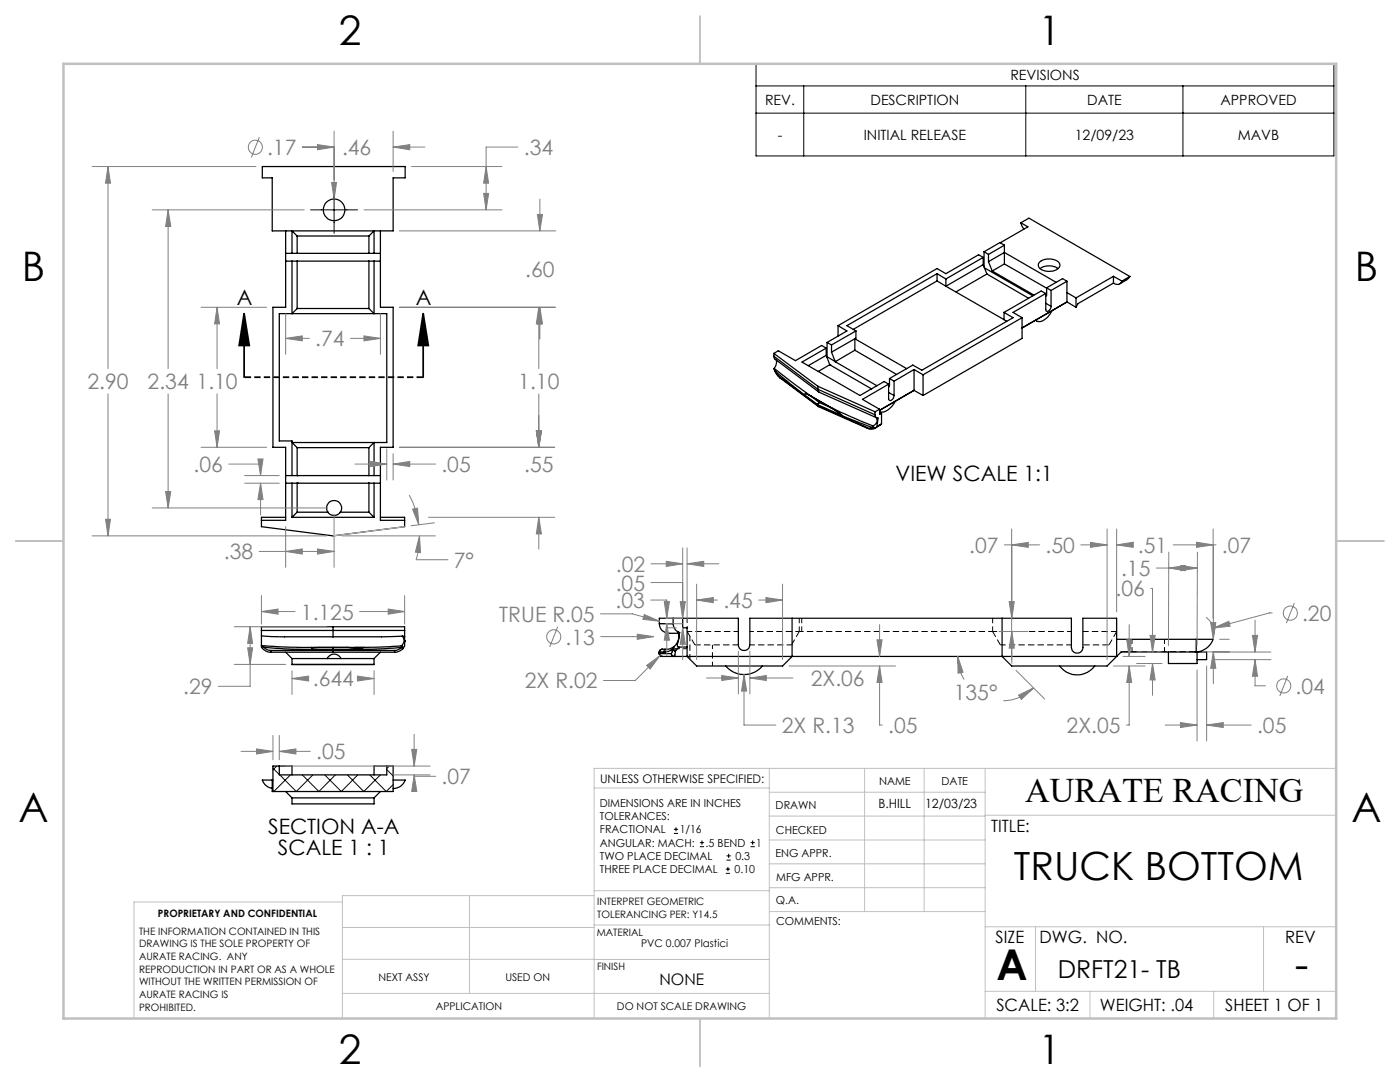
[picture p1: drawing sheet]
<svg xmlns="http://www.w3.org/2000/svg" width="279mm" height="216mm" viewBox="0 0 279 216" stroke-linecap="round" stroke-linejoin="round" font-family="sans-serif">
<g fill="none" stroke="#000" stroke-width=".25">
<path d="M52.4 33.2h28.5v2.3h-2.4v10.6h-24.2v-10.6h-1.9zM57 50.6v1.5M57 50.6h18.9M57 46.1v4.5M57 52.1v9.2h-2.5v28h2.5v5.6M57 52.1h18.9M58.3 52.1v10.5l1-1M59.3 47.1l-1-1v4.5M59.3 47.1v3.5M59.3 52.1v9.5M59.3 47.1h14.3M73.6 47.1l1-1v4.5"/>
<path d="M73.6 47.1v3.5M73.6 52.1v9.5M74.6 52.1v10.5l-1-1M75.9 50.6v1.5M75.9 46.1v4.5M75.9 52.1v9.2h2.6v28h-2.6v5.6M187 56.1l-16.7 9.6M187 56.1l1.8 1M187 54.6l1.8 1.1M187 54.6l-18 10.4 1.8 1M187 54.6v1.5M188.8 57.1l11.6 6.7"/>
<path d="M188.8 55.7v1.4M196.2 51.4l-.9-.6-6.5 3.8-1.8-1-19.7 11.4M196.2 51.4l-7.4 4.3M196.2 52.8l-7.4 4.3M196.2 51.4v1.4M196.2 52.8l.8 1.9M196.4 50.2v3.1M196.4 50.2l.9 .6M196.5 53.4l9.6 5.6M197 54.7l8.3 4.8M197 54.7l-6.2 3.5M197.3 50.8v1.4"/>
<path d="M197.3 52.2l.7 1.9M197.3 52.2l3.1-1.8 10.4 5.9M198 54.1l8.3 4.8M200.4 48.9l-3.1 1.9M200.4 52.7l-2.4 1.4M200.4 52.7l8.5 4.8M200.4 48.9v3.8M200.4 48.9l-.8-.5-3.2 1.8M203.7 44.4l.6 1.4M203.7 44.4l1.4 .9-5.5 3.1M203.7 44.4l1.7-.9 20.1 11.7M207.4 52.4a3.1 3.1 0 0 1 3.9 0 1.06 1.06 0 0 1-.8 1.6 2.66 2.66 0 0 1-3.2-.9l-.1-.4z"/>
<path d="M207.6 53.6a3.3 3.3 0 0 1 3.6 0M208.7 58.6v3.1a.44 .44 0 0 0 .5 .4 .44 .44 0 0 0 .4-.4l.2-.6M208.7 58.6l-6.5 3.7 1.8 1.1M208.7 58.6l-.9-.5-7.4 4.2M208.9 57.4l.9 .6M208.9 57.4v1.5l-.2 .2M209.8 58v3.1M212.9 56.1l-3.1 1.9M212.9 56.1v4.2M212.9 56.1l-.8-.5-3.2 1.8M212.9 58.4l1.8 1M214.7 59.4v1.9"/>
<path d="M222.2 56.5l-7 4.1-.5 .7M222.2 55.1l1.7 1M222.2 55.1l-7.5 4.3M222.2 55.1v1.4M223.9 56.1a1.03 1.03 0 0 1-1.7 .4M225.5 55.2l-.7 .7-1.3 .7M225.5 55.2l-1.6 .9M59.3 61.6h14.3M154.4 71.1l.2 .5 8.8 6.6M154.4 70.5l8.8 6.6M154.4 71.1l8.8 6.6M154.4 70.5v.6"/>
<path d="M154.5 73.7a3.5 3.5 0 0 0 1.1 1.7M154.5 73.5l7.4 5.6M154.5 73.5l.2 .5M154.7 74l.9 1.2M154.7 74l5.9 4.8M154.9 71.9a1.89 1.89 0 0 1-.4 1.6M155.6 75.2v.2M155.6 75.2l7.6 5.7M155.6 75.4l7.7 5.7M160.6 78.8l2.6 2M160.8 78.5l.9 .5M160.8 78.5l1.1 .6"/>
<path d="M160.8 78.5l-.2 .3M161.7 79l4.1 2.4M161.7 79l1.8 1.3M161.9 79.1l3.7 2.1M163.2 77.7l.3 .6 11.4 5.1M163.2 77.1l11.4 5.1M163.2 77.7l11.4 5.1M163.2 77.1v.6M164.9 69.5l-.9-.6-5.2 3.1-3.5-2-.9 .5M164.9 69.5l-4.8 2.7 11.5 6.7 4.9-2.8 .8 .6M164.9 70.9l-3.6 2.1M164.9 69.5v1.4"/>
<path d="M164.9 70.9l.7 1.9M165.1 71.2l-.1 .1M165.1 71.2l1.6 .9M165.1 68.3l.8 .5M165.1 68.3v2.9M165.6 72.8h.1M165.6 72.8l-2.3 1.3M165.6 72.8l8.4 4.8M165.9 68.8v1.5M165.9 70.3l.8 1.8M166.7 72.1v.1M166.7 72.2l8.3 4.8"/>
<path d="M167.3 65l1.7 1-3.9 2.3M167.3 65v2.1M170.6 69.9l-3.9 2.3M170.6 69.9l8.3 4.8M170.6 67.6l10.3 6M170.6 67.6v2.3M170.6 67.6l-4.7 2.7M170.8 66v1.5l-.2 .1M170.8 66l-4.9 2.8M177.3 76.7l.1 3a.55 .55 0 0 0 .6 .2 .55 .55 0 0 0 .3-.6l.1-.4M177.3 76.7l-5.2 3 3.4 2M177.3 78.3l1.1 .6"/>
<path d="M177.5 75.5l.9 .6M177.5 75.5v1.5l-.2 .2M178.4 76.1v2.8M182.4 73.7l-4 2.4M182.4 73.7v4.2M182.4 73.7l1.8 1.1M182.4 77.9l1.8 1M184.2 74.8v4.1M200.4 62.3l1.8 1.1-18.2 10.5-1.8-1.1-4.7 2.7M200.4 63.8l.5 .3M200.4 62.3v1.5M204 63.4l-19.8 11.4"/>
<path d="M204 63.4v4.1l-19.8 11.4M204 65.4l8.9-5.1zM206.7 63.9l.2 .1M208.7 60.5l1.1 .6M209.9 62a3.4 3.4 0 0 1-2.6 2.2l-.6-.3M212.9 60.3l1.8 1M57 94.9v1.5M57 96.4v7.4h-4.8M57 94.9h18.9M57 96.4h18.9M58.3 96.4v6.8M59.3 94.9h.1"/>
<path d="M59.3 96.4h.1M59.3 89.3l-1-1h18.9v-25.7h-21.5v25.4h2.6v6.9M59.3 89.3v5.6M59.3 96.4v5.8M59.3 89.3h14.3M73.6 89.3l1-1v6.6M73.6 89.3v5.6M73.6 96.4v5.8M74.6 96.4v6.8M75.9 94.9v1.5M75.9 96.4v7.4h4.9M163.2 80.8h.1"/>
<path d="M163.2 80.9l.1 .1M163.2 80.9l.1 .2M163.2 80.8v.1M163.3 81.1h.1M163.3 81v.1M163.3 80.8v.2M163.3 81l9.7 4.3M163.3 80.8l4.6 2.1M163.3 81.1l9.8 4.4M163.5 80.3l-.2 .5M163.5 80.3l-.3 .5M163.5 80.3l2.3 1.1"/>
<path d="M165.6 81.2l8.6 3.8M165.6 81.2l1.2 .7M165.8 81.4l1 .5M166.8 81.9l1.1 1M167.9 82.9h.1M167.9 82.9l6.3 2.4M173 85.3l.6 .1 .6-.1M173 85.3l.1 .2M173.1 85.5l.7 .2 .8-.2M174.2 85.3l.4 .2M174.2 85l.4 .5M174.2 85v.3"/>
<path d="M174.6 85.5h.1M174.6 82.8a.61 .61 0 0 0 .6 .7l-.2 1.4 .2 .1M174.6 82.2v.6M174.8 83.3a1.04 1.04 0 0 1-.6 1.7M175.2 85l-.6 .5M175.5 81.7l-.9 .5M175.5 81.7v1l.4-.3M175.5 82.2l.4 .2M175.5 81.9l6.9-4zM175.9 84.6l-1.3 .9M175.9 82.4v2.2M175.9 84.6l-.7 .4"/>
<path d="M178.7 80a3.5 3.5 0 0 1-3 2.2h-.2M57 103.2h-4.8v1.9l14.3 1.8 14.3-1.8v-1.9h-4.9M58.3 103.2h16.3M59.3 102.2l-1 1M59.3 102.2h6.1M65.4 102.2a1.47 1.47 0 0 0 2.5 0M65.4 102.2a1.49 1.49 0 0 1 1.3-2.3 1.49 1.49 0 0 1 1.2 2.3M67.9 102.2h5.7M73.6 102.2l1 1M52.2 125.8v1.1M52.2 126.9l4.6 .2h19.3l4.2-.2M52.2 128.8l5.9 .4h4.1"/>
<path d="M52.2 128.9l.4 .3M52.2 128.8v.1M52.2 126.9v1.9M52.2 128.9v.1a1.79 1.79 0 0 0 1.9 1.1M52.2 125.8h28.6M52.2 125.8v-.7h28.6v.7M52.6 129.2a1.98 1.98 0 0 0 1.4 .6M52.6 129.2l4.1 .3 5.5 .1M54 129.8l.1 .3M54 129.8h12.4M54.1 130.1h24.6M57 130.1l1.3 1.3"/>
<path d="M58.3 131.4v1.2M58.3 132.6h16.3M58.3 131.4h7M62.1 129.2h1M62.2 129.6h4.2M62.2 129.3v.3M62.2 129.3h8.5M63.9 129.2l-1.7 .1M65.3 131.4a1.51 1.51 0 0 1 1.4-.9 1.51 1.51 0 0 1 1.4 .9M65.3 131.4h2.8M66.4 129.8h.1M66.4 129.6h.1"/>
<path d="M66.4 129.6l.1-.4v.4M66.4 129.8l.1 .3v-.3M66.4 129.6v.2M66.5 125.1v2M66.5 129.6v.2M66.5 129.6h5.9M66.5 129.8h12.3M68.1 131.4h6.5M69.1 129.2l1.6 .1M69.8 129.2h3M70.7 129.2h2.1M70.7 129.3h1l.7 .3"/>
<path d="M70.7 129.3l1.1 .1 .6 .2M72.4 129.6h.1M74.6 131.4v1.2M75.9 130.1l-1.3 1.3M78.8 129.8l-.1 .3M80.1 128.9l.1 .3M80.1 128.9l.3 .1v.4M80.1 128.9l-7.3 .3M80.2 129.2l-.7 .4-.7 .2M80.2 129.2l-7.8 .4M80.2 129.2l.2 .2M80.3 126.9l.5 .1"/>
<path d="M80.3 126.9a1.3 1.3 0 0 1-.2 2M80.4 129.4l-.6 .5-1.1 .2M80.8 125.8v1.2M80.8 127v1.2a1.36 1.36 0 0 1-.4 1.2M80.8 127.9h.1l-.1 .2M131.6 130.4a.54 .54 0 0 0 .6 .6M131.6 124.5a1.87 1.87 0 0 0 1.9 1.9h1.9M131.6 130.4l.1 .3 .5 .3M131.6 124.5v-1.1h15.8v5.3a1.15 1.15 0 0 0 1.1 1.1 1.15 1.15 0 0 0 1.1-1.1v-5.3h64.2v5.8a1.15 1.15 0 0 0 1.2 1.1 1.15 1.15 0 0 0 1.1-1.1v-5.8h6.7v7.6h-90.6M131.6 130.1h.1M131.6 130.4h.1M131.6 130.1h1.1"/>
<path d="M131.6 130.1v.3M131.6 124.5h2.7M131.6 130.4h2.3M132.2 129.5a.55 .55 0 0 0-.6 .6M132.2 129.5a.6 .6 0 0 0-.6 .6M132.7 129.6v.5M132.7 130.1h.1M134.2 129.5l.2 .3 .4 .1M134.2 129.5l-.3 .9M134.2 129.5l-.8 .5-.7 .1M134.3 124.5l.5 1.2 .8 .5M134.3 123.4v1.1"/>
<path d="M134.4 129a.82 .82 0 0 0 .4 .9M134.4 129l-.2 .5M134.4 129l-.9 .5h-1.3M134.8 129.9l-.1 .9a.43 .43 0 0 1-.5 .1 .43 .43 0 0 1-.3-.5M135.5 129.1l-.7 .8M135.5 129.1h1.6M135.6 126.2l-.3-.1a2.57 2.57 0 0 1-.9 2.9M135.6 126.2l-.4 2.4v.3l.3 .2M136.2 123.4v1.9h.9v3.8M144.8 132.9a4.8 4.8 0 0 0 7.4 0M158.1 123.4v7.6l-1.9 1.9h-17.2l-1.9-1.9v-1.9M200 123.4v7.6l1.9 1.9h19l2.8-2.8h15"/>
<path d="M211.5 132.9a4.4 4.4 0 0 0 7 0M222.8 127.6h19.3a3.9 3.9 0 0 1-3.4 2.5M238.7 127.6v2.5M238.9 130.1v2.3h-5.7v-2.3M238.9 130.1h1.9v1.5h-1.9M54.5 155.6h-2.1a2.38 2.38 0 0 0 1.9 1.7M55.7 152.9v1.7h21.5v-1.7M57 157.9l1.3 1.3M58.3 159.2v1.2h16.3v-1.2M58.3 154.6v-1.7h-3.8v5M58.3 159.2h16.3M74.6 154.6v-1.7h3.9v5h-24.2v-2.3"/>
<path d="M75.9 157.9l-1.3 1.3M78.5 155.6h2.4a2.43 2.43 0 0 1-2.4 1.7"/>
<circle cx="66.7" cy="41.9" r="2.16"/>
</g>
<path d="M131.6 130.1a.57 .57 0 0 1 .6-.6M131.6 130.1h.8M132.2 131a.57 .57 0 0 1-.6-.6M134 130.4h-2.4M134.6 131a.57 .57 0 0 1-.6-.6M142.2 132.9v-4.2M198.1 126h-38.6M213.8 126h-15.7" fill="none" stroke="#000" stroke-width=".2" stroke-dasharray="1.3 .6" stroke-dashoffset=".4" stroke-linecap="butt"/>
<path d="M137.7 127v4.5M147.4 126h-10.3M149.7 128.7h8.3M159.5 126v-2.7M160 126v-2.7M198.1 126v-2.7M225.9 127.5v2.6M232.4 130.1v-2.6" fill="none" stroke="#000" stroke-width=".2" stroke-dasharray="1.3 .6" stroke-dashoffset=".3" stroke-linecap="butt"/>
<path d="M131.6 130.4v-.3M132.7 129.6l-.3 .5M134.5 129.1l-.2 .4M134.5 129.1l.1-.1M134.6 129h-.1M134.9 129.4l-.4-.3M138.7 128.7l-1.6-2.7M158 128.7l1.5-2.7M199.6 128.7l-1.5-2.7M221.3 128.7l1.6-2.7M223.8 130l-.1 .1M238.9 130.1h-.4" fill="none" stroke="#000" stroke-width=".2" stroke-dasharray="1.3 .6" stroke-linecap="butt"/>
<path d="M138.7 128.7h8.7M222.9 126h-6.8" fill="none" stroke="#000" stroke-width=".2" stroke-dasharray="1.3 .6" stroke-dashoffset=".1" stroke-linecap="butt"/>
<path d="M137.1 125.2v-1.9" fill="none" stroke="#000" stroke-width=".2" stroke-dasharray="1.3 .6" stroke-dashoffset="1" stroke-linecap="butt"/>
<path d="M134.3 129.5l-.3 .9M137.1 129.4h-2.2M159.5 126h-9.8" fill="none" stroke="#000" stroke-width=".2" stroke-dasharray="1.3 .6" stroke-dashoffset=".5" stroke-linecap="butt"/>
<path d="M134.4 124.4h-2.8M199.6 128.7h14.2" fill="none" stroke="#000" stroke-width=".2" stroke-dasharray="1.3 .6" stroke-dashoffset=".2" stroke-linecap="butt"/>
<path d="M216.1 128.7h5.2" fill="none" stroke="#000" stroke-width=".2" stroke-dasharray="1.3 .6" stroke-dashoffset="-.1" stroke-linecap="butt"/>
<path d="M132.4 130.1l.9-.1 1-.5" fill="none" stroke="#000" stroke-width=".2" stroke-dasharray="1.3 .6" stroke-dashoffset=".6" stroke-linecap="butt"/>
<path d="M238.7 130h-14.9" fill="none" stroke="#000" stroke-width=".2" stroke-dasharray="1.3 .6" stroke-dashoffset="-.2" stroke-linecap="butt"/>
<path d="M134.6 131l.3-1.6" fill="none" stroke="#000" stroke-width=".2" stroke-dasharray="1.3 .6" stroke-dashoffset=".8" stroke-linecap="butt"/>
<g fill="none" stroke="#000" stroke-width=".2">
<path d="M150.9 12.7h115.3v18.4h-115.3zM150.9 17.1h115.3M160.4 17.1v14M204.7 17.1v14M236.1 17.1v14M66.7 37.2v9.4M150.9 22.6h115.3M62 41.9h9.4M54.5 153.3l1.2 1.3M55.2 152.9l-.7 .7M55.8 154.6l3.3 3.3 3.3-3.3M58 154.6l-3.4 3.3-.1-.1"/>
<path d="M60.3 154.6l3.3 3.3 3.3-3.3M64.8 154.6l3.3 3.3 3.3-3.3M69.3 154.6l3.3 3.3 3.3-3.3M73.8 154.6l3.3 3.3 1.4-1.3M77.2 153.6l1.3 1.2M77.7 152.9l-.5 .5M134.5 166.3h.8M134.5 165.5h.8M134.9 165.1v.8M139.7 168.9h.8M139.7 168.1h.8M140.1 167.7v.9"/>
<path d="M144.9 174.3h.8M144.9 173.4h.8M145 171.6h.8M145 170.8h.8M145.3 173v.8M145.4 170.4v.8M149.8 168.9h.8M149.8 168.1h.8M150.2 167.7v.9"/>
</g>
<g fill="none" stroke="#808080" stroke-width=".2">
<path d="M18.4 33.2h32.7M21.6 33.2l.4 3.3h-.9zM21.6 33.2v40.4M51.8 27.4l-1.6 4M60.3 29.4h6.4M63.4 28.9l3.3 .5-3.3 .5zM66.2 36.4h1l-.5 3.3zM66.7 26.2v13.5M78.5 29.4l3.3-.5v1zM78.5 29.4h6.3M78.5 26.2v8M82.1 33.2h18.1"/>
<path d="M96.5 38.6h1l-.5 3.3zM97 33.2l.5 3.3h-1zM103.4 29.4h-6.4v12.5M107.7 39.7v6.4M30.4 41.9h30.3M33.5 41.9l.6 3.3h-1zM33.5 41.9v31.7M72.6 41.9h27.6M79.7 46.1h31.2M107.2 42.8h1.1l-.6 3.3zM21.6 78.6v28.3M33.5 78.6v22.8"/>
<path d="M40.1 61.3h13.1M43.3 61.3l.5 3.3h-1zM43.3 61.3v12.3M43.3 78.6v10.7M57 67.5l3.3-.5v1zM57 62.6v8.1M57 67.5h4.7M70 67.5h5.9M72.6 67l3.3 .5-3.3 .5zM75.9 62.6v8.1M79.7 61.3h31.2M107.5 61.3l.6 3.3h-1.1z"/>
<path d="M107.5 61.3v12.3M107.5 78.6v10.7M107.7 61.3l.6 3.3h-1.1zM107.7 61.3v6.4M33.1 98.1h1l-.6 3.3zM40.1 89.3h13.1M42.8 86h1l-.5 3.3zM45.6 92.6h6.4v2.3M48.8 96.4h6.9M48.8 94.9h6.9M51.5 91.6h1l-.5 3.3zM52 96.4l.5 3.3h-1z"/>
<path d="M52 96.4v6.4M70.8 92.6h6.4M73.9 92.1l3.3 .5-3.3 .5zM77.2 89.6v6.2M78.5 92.6l3.3-.5v1zM78.5 90.5v5.3M78.5 92.6h8.4M79.7 89.3h31M81.7 98.8a16.8 16.8 0 0 1 1.9 5.9M107 86h1.1l-.6 3.3zM18.4 106.9h46.8M21.1 103.6h.9l-.4 3.3z"/>
<path d="M30.4 101.4h35M51.7 110h15M52.2 118.9v5.6M57 110l3.3-.5v1.1zM57 105.1v8.1M63.4 109.5l3.3 .5-3.3 .6zM66.7 102.6v10.6M68.3 106.9h18.6M80.8 118.9v5.6M82.3 101.6l1-.2 .3 3.3zM83.7 106.9l.2 3.4-1-.1zM83.7 106.9a18.2 18.2 0 0 1-.7 4.8h6.4"/>
<path d="M85.5 103.2h25.2M86.7 104.3l-4.7 .6M107.5 103.2l.6 3.3h-1.1zM107.5 103.2v6.4M129.9 119.7h3.2v3.7M129.9 116.2h6.3M129.9 112.5h6.3M133 112l3.2 .5-3.2 .5zM136.2 109.3v14.1M137.1 112.5l3.3-.5v1zM137.1 109.3v14.7M137.1 112.5h6.4"/>
<path d="M139 119.7l3.3-.5v1.1zM139 119.7h4.2M139 116.6v15M151.4 119.7h4.8M152.9 119.2l3.3 .5-3.3 .6zM156.2 116.6v15M200.4 108.7h7.1M201.9 108.7l3.3-.5v1zM201.9 105.6v26.8M215.7 108.7h5.2M217.6 108.2l3.3 .5-3.3 .5zM220.9 105.6v26"/>
<path d="M222.8 108.7l3.4-.5v1zM222.8 108.7h3.1M222.8 105.6v16.5M229.7 117.4h.3v12.7M230.8 113.3h8.2M233.3 113.3l3.3-.4v1zM233.3 110.2l-.1 18.6M234.1 108.7h8.6M235.7 112.9l3.3 .4-3.3 .6zM238.8 108.2l3.3 .5-3.3 .5zM239 110.2l-.1 18.6M242.1 105.6v22"/>
<path d="M46.7 132.6h10.3M46.7 125.1h18.5M49.4 129.3h1l-.5 3.3zM49.9 125.1l.5 3.3h-1zM49.9 125.1v11.8h-6.3M52.2 122l3.3-.5v1.1zM52.2 122h6.7M58.3 135.4l3.3-.5v1zM58.3 133.8v4.8M58.3 135.4h2.9M71.3 134.9l3.3 .5-3.3 .5zM71.8 122h9"/>
<path d="M71.8 135.4h2.8M74.6 133.8v4.8M77.5 121.5l3.3 .5-3.3 .6zM111.3 125.1l-1.6 4M119.8 122.5h6.4l5.5 1.5M119.9 127h10.6M127.2 126.5l3.3 .5-3.3 .6zM128.6 122.6l3.1 1.4-3.4-.4zM129 132.8l2.7-2-1.9 2.7zM131.7 130.8l-4.9 5h-6.4M132.6 120.1h1l-.5 3.3zM132.9 123.4h3.3"/>
<path d="M132.9 124.5h3.3M133.1 124.5l.5 3.2h-1zM133.1 125.3h1.9M133.1 124.5v6.3M135.7 120.1h1.1l-.6 3.3zM136.2 125.3l.6 3.3h-1.1zM136.2 125.3v6.3M141 135.3h6.4M144 134.8l3.4 .5-3.4 .5zM147.4 129.9v8.6M148.5 134.6l.5 3.3h-1zM148.5 134.6v10.1h6.3"/>
<path d="M149.6 135.3l3.3-.5v1zM149.6 129.9v8.6M149.6 135.3h8.7M157.4 132.9h21.3M175 127.7h1l-.5 3.3zM175.5 132.9l.5 3.3h-1zM175.5 132.9v11.8h.6M175.5 124.6v6.4M191.1 131l1.1 3.1-1 .2zM191.1 131a8.5 8.5 0 0 0 1.3 4.6M199.4 126h5.7M201.4 120.1h1l-.5 3.3z"/>
<path d="M201.9 126l.5 3.3h-1zM202.8 133.8l5.7 5.7M203.3 138.7l3-1.4-2.5 2.3zM206.3 137.3a9.1 9.1 0 0 1-6.1 2.5M222.2 132.9h6.3M224.1 131h4.4M224.9 127.7h.9l-.4 3.3zM225.4 132.9l.4 3.3h-.9zM225.4 132.9v11.8h-.6M225.4 124.6v6.4M226.8 130.1h5.1M226.8 132.4h5.1"/>
<path d="M229.5 126.8h1l-.5 3.3zM230 132.4l.5 3.3h-1zM230 132.4v6.3M238.9 133.7v14.1M240 130.1h5.3M240.7 123.2a3.8 3.8 0 0 1 1.6 3.2M240.8 132.9v14.9M241.6 124.2h1l-.5 3.4zM242.1 130.1h11.5M242.1 131.6h11.5M242.1 130.1l.5 3.2h-1zM242.1 130.1v6.3"/>
<path d="M242.2 125.3l3.1-1.3 .2 1zM243.4 127.6h1.9M249.9 126.8h1.1l-.5 3.3zM250.5 131.6l.5 3.3h-1.1zM250.5 131.6v5.2h2.1M250.5 123.8v6.3M253.9 122.3h-.6l-11.1 3M257 134.9l-1.6 4M258.3 120.3l-1.6 4.1M48.1 149.9h6.4M51.2 149.4l3.3 .5-3.3 .6zM54.5 146.8v4.8"/>
<path d="M55.7 149.9l3.4-.5v1.1zM55.7 146.8v4.8M55.7 149.9h6.2M57 152.9h28.8M78.5 154.6h7.3M82.2 149.5h1l-.5 3.4zM82.7 154.6l.5 3.3h-1zM82.7 154.6v.3h4.3M82.7 146.5v6.4M232.6 144.7h6.3M235.6 144.2l3.3 .5-3.3 .5zM240.8 144.7l3.3-.5v1z"/>
<path d="M240.8 144.7h8.9"/>
<circle cx="51" cy="29.4" r="1.42"/>
<circle cx="110.5" cy="127.1" r="1.41"/>
<circle cx="256.2" cy="136.9" r="1.41"/>
<circle cx="257.5" cy="122.4" r="1.41"/>
</g>
<path d="M48.7 62.6l1 6.3h-2zM48.7 62.6v12.7M84.5 62.6l1 6.3h-2zM84.5 62.6v12.7" fill="none" stroke="#000" stroke-width=".35"/>
<path d="M84.5 75.3h-35.8" fill="none" stroke="#000" stroke-width=".35" stroke-dasharray="1.3 .6" stroke-dashoffset="-.1" stroke-linecap="butt"/>
<path d="M66.5 106.9h.6" fill="none" stroke="#c0c0c0" stroke-width=".2" stroke-dasharray="15.2 1.3 1.3 1.3" stroke-linecap="butt"/>
<g fill="none" stroke="#c0c0c0" stroke-width=".2">
<path d="M80.8 105.1l-14.3 1.8M118.6 157.2h34.9M153.5 153.3v49.9M153.5 158.1h43.1M172.5 153.3v28.6M184.4 153.3v28.6M196.6 153.3v49.9M266.7 153.3h-148.1v49.9M68.3 180h-41.6v23.2M93.7 178.7v19.5M118.6 178.7h-50.3v24.5M118.6 177.7h35"/>
<path d="M153.5 167.6h43.1M153.5 162.8h43.1M153.5 172.4h43.1M153.5 177.1h43.1M196.6 162.7h70.1M68.3 198.2h85.2M68.3 191.4l85.2 .1M68.3 185.1h50.3M118.6 184.6h35M153.6 181.9h43M196.6 197.8h70.1M196.6 184.9h70.1"/>
<path d="M206.7 184.9v12.9M217.5 197.8v5.4M242.2 197.8v5.4M252.2 184.9v12.9"/>
</g>
<path d="M139.7 3.2v9.5M3.1 107.9h9.6M266.7 107.9h9.5M139.7 203.2v9.6" fill="none" stroke="#c0c0c0" stroke-width=".25"/>
<path d="M12.7 12.7h254v190.5h-254z" fill="none" stroke="#c0c0c0" stroke-width=".5"/>
<path d="M84.5 62.6l1 6.3h-2zM48.7 62.6l1 6.3h-2z" fill="#000"/>
<g fill="#808080">
<path d="M52.2 122l3.3-.5v1.1zM77.5 121.5l3.3 .5-3.3 .6zM58.3 135.4l3.3-.5v1zM71.3 134.9l3.3 .5-3.3 .5zM49.4 129.3h1l-.5 3.3zM49.9 125.1l.5 3.3h-1zM66.2 36.4l.5 3.3 .5-3.3zM96.5 38.6h1l-.5 3.3zM97 33.2l.5 3.3h-1zM63.4 28.9l3.3 .5-3.3 .5zM78.5 29.4l3.3-.5v1zM73.9 92.1l3.3 .5-3.3 .5zM78.5 92.6l3.3-.5v1zM43.3 61.3l.5 3.3h-1zM42.8 86h1l-.5 3.3zM21.1 103.6h.9l-.4 3.3zM21.6 33.2l.4 3.3h-.9zM107.7 61.3l.6 3.3h-1.1zM107.2 42.8h1.1l-.6 3.3zM107.5 103.2l.6 3.3h-1.1zM107 86h1.1l-.6 3.3zM107 86h1.1l-.6 3.3zM107.5 61.3l.6 3.3h-1.1zM57 67.5l3.3-.5v1zM72.6 67l3.3 .5-3.3 .5zM33.1 98.1h1l-.6 3.3zM33.5 41.9l.6 3.3h-1zM63.4 109.5l3.3 .5-3.3 .6zM57 110l3.3-.5v1.1zM52 96.4l.5 3.3h-1zM51.5 91.6h1l-.5 3.3zM201.4 120.1h1l-.5 3.3zM201.9 126l.5 3.3h-1zM149.6 135.3l3.3-.5v1zM144 134.8l3.4 .5-3.4 .5zM249.9 126.8h1.1l-.5 3.3zM250.5 131.6l.5 3.3h-1.1zM230 132.4l.5 3.3h-1zM229.5 126.8h1l-.5 3.3zM242.2 125.3l3.3-.3-.2-1zM222.8 108.7l3.4-.5v1zM238.8 108.2l3.3 .5-3.3 .5zM148.5 134.6l-.5 3.3h1zM191.1 131l1.1 3.1-1 .2zM203.3 138.7l3-1.4-2.5 2.3zM225.4 132.9l.4 3.3h-.9zM224.9 127.7h.9l-.4 3.3zM127.2 126.5v1.1l3.3-.6zM129 132.8l.8 .7 1.9-2.7zM128.6 122.6l-.3 1 3.4 .4zM133 112l3.2 .5-3.2 .5zM137.1 112.5l3.3-.5v1zM135.7 120.1h1.1l-.6 3.3zM136.2 125.3l.6 3.3h-1.1zM242.1 130.1l.5 3.2h-1zM241.6 124.2h1l-.5 3.4zM132.6 120.1h1l-.5 3.3zM133.1 124.5l.5 3.2h-1zM235.6 144.2l3.3 .5-3.3 .5zM240.8 144.7l3.3-.5v1zM233.3 113.3l3.3-.4v1zM235.7 112.9l3.3 .4-3.3 .6zM175.5 132.9l.5 3.3h-1zM175 127.7h1l-.5 3.3zM217.6 108.2l3.3 .5-3.3 .5zM201.9 108.7l3.3-.5v1zM152.9 119.2l3.3 .5-3.3 .6zM139 119.7l3.3-.5v1.1zM82.2 149.5h1l-.5 3.4zM82.7 154.6l.5 3.3h-1zM55.7 149.9l3.4-.5v1.1zM51.2 149.4l3.3 .5-3.3 .6z"/>
<path d="M83.7 106.9l.2 3.4-1-.1zM82.3 101.6l1-.2 .3 3.3z"/>
</g>
<g font-size="8.5">
<text x="198.9" y="195.5">A</text>
<text x="258.4" y="195.4">-</text>
</g>
<g font-size="8.1">
<text x="67.6" y="8.9">2</text>
<text x="207.3" y="8.9">1</text>
<text x="4.4" y="56.2">B</text>
<text x="270.4" y="56.2">B</text>
<text x="3.7" y="164.1">A</text>
<text x="269.7" y="164.1">A</text>
<text x="67.6" y="212.4">2</text>
<text x="207.3" y="212.4">1</text>
</g>
<text font-size="7.8" x="202.3" y="175.7">TRUCK BOTTOM</text>
<text font-size="6.9" x="204.6" y="160.1">AURATE RACING</text>
<text font-size="4.9" x="211.1" y="195.1">DRFT21- TB</text>
<g font-size="4.2" fill="#808080">
<text x="53.3" y="30.9">.17</text>
<text x="68.3" y="30.9">.46</text>
<text x="104.6" y="30.9">.34</text>
<text x="104.8" y="55.3">.60</text>
<text x="62.9" y="69.1">.74</text>
<text x="17.5" y="77.7">2.90</text>
<text x="29.5" y="77.7">2.34 1.10</text>
<text x="103.4" y="77.7">1.10</text>
<text x="38.6" y="94.2">.06</text>
<text x="88.1" y="94.2">.05</text>
<text x="104.6" y="94.2">.55</text>
<text x="44.7" y="111.6">.38</text>
<text x="90.6" y="113.3">7°</text>
<text x="193.4" y="110.3">.07</text>
<text x="208.7" y="110.3">.50</text>
<text x="227.1" y="110.3">.51</text>
<text x="243.9" y="110.3">.07</text>
<text x="122.9" y="117.8">.05</text>
<text x="122.9" y="114.1">.02</text>
<text x="222.6" y="119">.06</text>
<text x="223.7" y="114.9">.15</text>
<text x="60.1" y="123.6">1.125</text>
<text x="99.6" y="124.1">TRUE R.05</text>
<text x="122.8" y="121.3">.03</text>
<text x="144.4" y="121.3">.45</text>
<text x="259.9" y="123.9">.20</text>
<text x="112.9" y="128.6">.13</text>
<text x="62.4" y="137">.644</text>
<text x="104.7" y="137.4">2X R.02</text>
<text x="161.8" y="136.9">2X.06</text>
<text x="36.6" y="138.5">.29</text>
<text x="190.4" y="139.7">135°</text>
<text x="258.5" y="138.4">.04</text>
<text x="156" y="146.3">2X R.13</text>
<text x="177.3" y="146.3">.05</text>
<text x="212.9" y="146.3">2X.05</text>
<text x="250.9" y="146.3">.05</text>
<text x="63.1" y="151.5">.05</text>
<text x="88.1" y="156.5">.07</text>
</g>
<g font-size="4.2">
<text x="47.3" y="60.8">A</text>
<text x="83" y="60.8">A</text>
<text x="178.7" y="96">VIEW SCALE 1:1</text>
<text x="53.5" y="166.3">SECTION A-A</text>
<text x="55.5" y="170.5">SCALE 1 : 1</text>
</g>
<g font-size="3.4">
<text x="197.8" y="166">TITLE:</text>
<text x="198.7" y="188.1">SIZE</text>
<text x="207.5" y="188.1">DWG. NO.</text>
<text x="256.5" y="188.2">REV</text>
<text x="198.8" y="201.7">SCALE: 3:2</text>
<text x="219.5" y="201.7">WEIGHT: .04</text>
<text x="244.5" y="201.7">SHEET 1 OF 1</text>
</g>
<text font-size="3.2" x="131.6" y="196.6">NONE</text>
<g font-size="2.8">
<text x="201.6" y="16">REVISIONS</text>
<text x="152.7" y="20.9">REV.</text>
<text x="173.7" y="20.9">DESCRIPTION</text>
<text x="217" y="20.9">DATE</text>
<text x="243.6" y="20.9">APPROVED</text>
<text x="155.2" y="27.9">-</text>
<text x="172.4" y="27.9">INITIAL RELEASE</text>
<text x="214.5" y="27.9">12/09/23</text>
<text x="247" y="27.9">MAVB</text>
</g>
<g font-size="2.5">
<text x="175.3" y="161.3">B.HILL</text>
<text x="184.6" y="161.3">12/03/23</text>
</g>
<text font-size="2.4" x="119.8" y="156.2">UNLESS OTHERWISE SPECIFIED:</text>
<g font-size="2.2">
<text x="119.7" y="161">DIMENSIONS ARE IN INCHES</text>
<text x="154.8" y="161.4">DRAWN</text>
<text x="175.4" y="156.6">NAME</text>
<text x="187.9" y="156.7">DATE</text>
<text x="119.7" y="163.6">TOLERANCES:</text>
<text x="119.7" y="166.3">FRACTIONAL</text>
<text x="135.6" y="166.3">1/16</text>
<text x="154.9" y="166.3">CHECKED</text>
<text x="119.7" y="168.9">ANGULAR: MACH:</text>
<text x="119.7" y="171.6">TWO PLACE DECIMAL</text>
<text x="140.8" y="168.9">.5 BEND</text>
<text x="146.8" y="171.6">0.3</text>
<text x="150.9" y="168.9">1</text>
<text x="154.8" y="171">ENG APPR.</text>
<text x="119.7" y="174.2">THREE PLACE DECIMAL</text>
<text x="146.6" y="174.2">0.10</text>
<text x="154.9" y="175.7">MFG APPR.</text>
<text x="154.9" y="180.4">Q.A.</text>
<text x="154.9" y="184.6">COMMENTS:</text>
</g>
<g font-size="2.1">
<text x="128" y="188.9">PVC 0.007 Plastici</text>
<text x="75.5" y="195.7">NEXT ASSY</text>
<text x="100.9" y="195.7">USED ON</text>
<text x="87" y="201.5">APPLICATION</text>
<text x="123.1" y="201.6">DO NOT SCALE DRAWING</text>
</g>
<g font-size="2">
<text x="31.5" y="182.9">PROPRIETARY AND CONFIDENTIAL</text>
<text x="119.2" y="180.6">INTERPRET GEOMETRIC</text>
<text x="119.2" y="183.1">TOLERANCING PER: Y14.5</text>
<text x="27.8" y="186.5">THE INFORMATION CONTAINED IN THIS</text>
<text x="27.8" y="189">DRAWING IS THE SOLE PROPERTY OF</text>
<text x="27.8" y="191.6">AURATE RACING. ANY</text>
<text x="119.1" y="186.7">MATERIAL</text>
<text x="27.8" y="194.1">REPRODUCTION IN PART OR AS A WHOLE</text>
<text x="27.8" y="196.6">WITHOUT THE WRITTEN PERMISSION OF</text>
<text x="119.1" y="193.5">FINISH</text>
<text x="27.8" y="199.1">AURATE RACING IS</text>
<text x="27.8" y="201.7">PROHIBITED.</text>
</g>
</svg>
